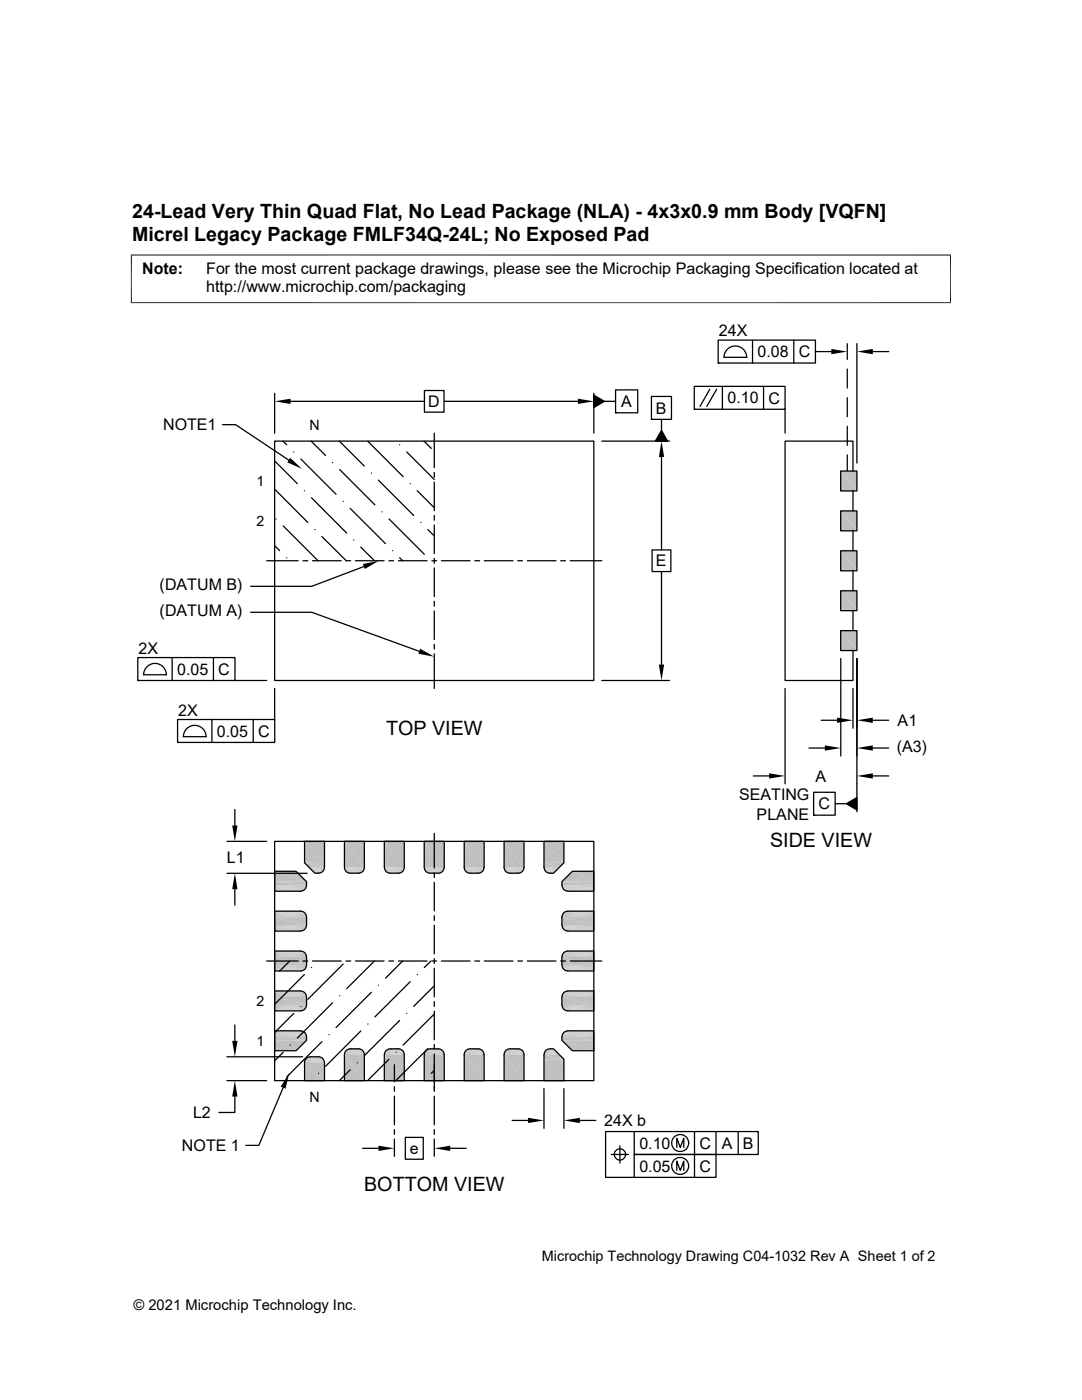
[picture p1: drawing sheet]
<svg xmlns="http://www.w3.org/2000/svg" width="216mm" height="279mm" viewBox="0 0 216 279" stroke-linecap="round" stroke-linejoin="round" font-family="sans-serif">
<g fill="none" stroke="#000" stroke-width=".25">
<path d="M54.8 92l4.5 4.5M54.8 97.6l6.6 6.7M54.8 88h63.7v47.8h-63.7zM56.5 88l.7 .8M58.6 90.2h.1M60 91.6l7.1 7M60.7 97.9h.1M62.1 88l2.9 2.9M62.1 99.3l7.1 7.1M66.4 92.3h.1M67.7 88l5 5M67.8 93.7l7 7.1"/>
<path d="M73.4 88.1l7 7M74.1 94.4h.1M75.5 95.8l7 7.1M79.7 88.8h.1M81.2 90.2l5.5 5.5M81.9 96.5h.1M83.2 97.9l3.5 3.4M84.6 88l1.5 1.5M54.8 108.9l1 1M55.1 103.6h.1M56.5 105l7 6.9M57.2 111.3h.1"/>
<path d="M62.8 105.7h.1M64.2 107.1l4.9 4.8M68.5 100.1h.1M69.9 101.5l7 7M70.6 107.8h.1M72 109.2l2.7 2.7M76.2 102.2h.1M77.6 103.6l7.1 7M78.3 109.9h.1M79.7 111.3l.6 .6M84 104.3h.1M85.4 105.7l1.3 1.3"/>
</g>
<g fill="#c0c0c0">
<path d="M167.7 94l3.3 4h-3.3z"/>
<path d="M167.7 94h3.3v4z"/>
<path d="M167.7 102l3.3 3.9h-3.3z"/>
<path d="M167.7 102h3.3v3.9z"/>
<path d="M167.7 109.9l3.3 4h-3.3z"/>
<path d="M167.7 109.9h3.3v4z"/>
<path d="M167.7 117.9l3.3 4h-3.3z"/>
<path d="M167.7 117.9h3.3v4z"/>
<path d="M167.7 125.9l3.3 3.9h-3.3z"/>
<path d="M167.7 125.9h3.3v3.9z"/>
</g>
<path d="M167.7 94h3.3v4h-3.3zM170.2 94v-6h-13.5v47.8h13.5v-6M170.2 98v4M167.7 117.9h3.3v4h-3.3zM167.7 109.9h3.3v4h-3.3zM167.7 102h3.3v3.9h-3.3zM170.2 105.9v4M170.2 113.9v4M167.7 125.9h3.3v3.9h-3.3zM170.2 121.9v4" fill="none" stroke="#000" stroke-width=".25"/>
<g fill="#c0c0c0">
<path d="M108.5 167.9l4 4.3h-4z"/>
<path d="M108.5 167.9h4v4.3z"/>
<path d="M60.8 167.9l3.9 4.3h-3.9z"/>
<path d="M60.8 167.9h3.9v4.3z"/>
<path d="M108.5 172.2l3.1 .9h-3.1z"/>
<path d="M108.5 172.2h4l-.9 .9z"/>
<path d="M100.6 167.9l4 5.2h-4z"/>
<path d="M100.6 167.9h4v5.2z"/>
<path d="M92.6 167.9l4 5.2h-4z"/>
<path d="M92.6 167.9h4v5.2z"/>
<path d="M84.6 167.9l4 5.2h-4z"/>
<path d="M84.6 167.9h4v5.2z"/>
<path d="M76.7 167.9l4 5.2h-4z"/>
<path d="M76.7 167.9h4v5.2z"/>
<path d="M68.7 167.9l4 5.2h-4z"/>
<path d="M68.7 167.9h4v5.2z"/>
<path d="M60.8 172.2l3.9 .9h-3z"/>
<path d="M60.8 172.2h3.9v.9z"/>
</g>
<path d="M61.7 173.2h3M68.7 173.2h4M76.7 173.2h4M84.6 173.2h4M92.6 173.2h4M100.6 173.2h4M108.5 173.2h3.1" fill="none" stroke="#c0c0c0" stroke-width=".21"/>
<g fill="none" stroke="#c0c0c0" stroke-width=".2">
<path d="M61.9 173.4h2.8M62.1 173.6h2.6M62.3 173.8h2.3M68.7 173.4h4M68.8 173.6h3.8M68.9 173.8h3.7M76.7 173.4h3.9M76.8 173.6h3.8M76.9 173.8h3.6M84.7 173.4h3.9M84.7 173.6h3.9M84.8 173.8h3.7"/>
<path d="M92.6 173.4h4M92.7 173.6h3.8M92.8 173.8h3.6M100.6 173.4h3.9M100.6 173.6h3.9M100.7 173.8h3.7M108.6 173.4h2.8M108.6 173.6h2.6M108.7 173.8h2.3"/>
</g>
<path d="M108.8 173.8l1.9 .2h-1.7z" fill="#c0c0c0"/>
<path d="M69 173.9h3.4M77 173.9h3.4M84.9 173.9h3.4M92.9 173.9h3.4M100.9 173.9h3.4M108.8 173.9h2.1" fill="none" stroke="#c0c0c0" stroke-width=".2"/>
<path d="M62.4 173.8l1.9 .2h-1.7z" fill="#c0c0c0"/>
<path d="M62.4 173.9h2.1" fill="none" stroke="#c0c0c0" stroke-width=".2"/>
<g fill="#c0c0c0">
<path d="M109 174l1.6 .1h-1.5z"/>
<path d="M109 174h1.7l-.1 .1z"/>
</g>
<path d="M69.2 174.1h3.1M77.1 174.1h3.1M85.1 174.1h3.1M93 174.1h3.2M101 174.1h3.1" fill="none" stroke="#c0c0c0" stroke-width=".2"/>
<g fill="#c0c0c0">
<path d="M62.6 174l1.6 .1h-1.5z"/>
<path d="M62.6 174h1.7l-.1 .1z"/>
<path d="M109.1 174.1l1.4 .1z"/>
<path d="M109.1 174.1h1.5z"/>
</g>
<path d="M69.3 174.2h2.8M77.3 174.2h2.8M85.3 174.2h2.7M93.2 174.2h2.8M101.2 174.2h2.8" fill="none" stroke="#c0c0c0" stroke-width=".2"/>
<g fill="#c0c0c0">
<path d="M62.7 174.1l1.3 .1z"/>
<path d="M62.7 174.1h1.5z"/>
<path d="M109.3 174.2l1.1 .1z"/>
<path d="M109.3 174.2h1.2z"/>
</g>
<path d="M69.5 174.2h2.4M77.5 174.2h2.4M85.4 174.2h2.4M93.4 174.2h2.4M101.4 174.2h2.4" fill="none" stroke="#c0c0c0" stroke-width=".2"/>
<g fill="#c0c0c0">
<path d="M62.8 174.2l1 .1z"/>
<path d="M62.8 174.2h1.2z"/>
<path d="M109.5 174.3h.9z"/>
<path d="M101.6 174.3h1.8z"/>
<path d="M101.6 174.3h2z"/>
<path d="M93.6 174.3h1.8z"/>
</g>
<path d="M93.6 174.3h2" fill="none" stroke="#c0c0c0" stroke-width=".2"/>
<path d="M85.6 174.3h1.8z" fill="#c0c0c0"/>
<path d="M85.6 174.3h2.1" fill="none" stroke="#c0c0c0" stroke-width=".2"/>
<path d="M77.7 174.3h1.8z" fill="#c0c0c0"/>
<path d="M77.7 174.3h2" fill="none" stroke="#c0c0c0" stroke-width=".2"/>
<g fill="#c0c0c0">
<path d="M69.7 174.3h1.8z"/>
<path d="M69.7 174.3h2z"/>
<path d="M62.8 174.3h.7z"/>
<path d="M62.8 174.3h1z"/>
<path d="M112.1 176l2.1-2.1 4.3 2.1z"/>
<path d="M114.2 173.9h4.3v2.1z"/>
<path d="M54.8 173.9l6.4 2.1h-6.4z"/>
<path d="M54.8 173.9h4.3l2.1 2.1z"/>
<path d="M112.1 176l6.4 .7h-6.4z"/>
<path d="M112.1 176h6.4v.7z"/>
<path d="M54.8 176l6.4 .7h-6.4z"/>
<path d="M54.8 176h6.4v.7z"/>
</g>
<path d="M54.8 176.8h6.4M54.8 177h6.4M112.2 177.2h6.3M54.8 182.9h6.4M112.2 182.7h6.3M112.2 182.5h6.3" fill="none" stroke="#c0c0c0" stroke-width=".21"/>
<path d="M112.1 176.8h6.4M112.2 177h6.3M112.1 182.9h6.4" fill="none" stroke="#c0c0c0" stroke-width=".23"/>
<g fill="none" stroke="#c0c0c0" stroke-width=".2">
<path d="M54.8 177.2h6.3M54.8 177.4h6.2M54.8 177.5h6.1M54.8 177.6h5.9M54.8 177.7h5.8M54.8 177.8h5.6M54.8 177.9h5.4M112.3 177.4h6.2M112.5 177.6h6M112.7 177.7h5.8M112.9 177.8h5.6M113.1 177.9h5.4"/>
<path d="M54.8 181.9h5.4M54.8 181.9h5.6M54.8 181.9h5.8M54.8 182.1h5.9M54.8 182.2h6.1M54.8 182.4h6.2M54.8 182.5h6.3M54.8 182.7h6.4M112.3 182.3h6.2M112.5 182.1h6M112.7 182h5.8M112.9 181.9h5.6"/>
<path d="M113.1 181.9h5.4"/>
</g>
<g fill="#c0c0c0">
<path d="M112.1 183l6.4 1.6h-6.4z"/>
<path d="M112.1 183h6.4v1.6z"/>
<path d="M54.8 183l6.4 1.6h-6.4z"/>
<path d="M54.8 183h6.4v1.6z"/>
</g>
<path d="M54.8 184.7h6.4M54.8 184.9h6.4M54.8 190.7h6.4M112.2 190.6h6.3M112.2 185.2h6.3M112.2 190.4h6.3" fill="none" stroke="#c0c0c0" stroke-width=".21"/>
<path d="M112.1 190.9h6.4M112.1 184.7h6.4M112.2 185h6.3" fill="none" stroke="#c0c0c0" stroke-width=".23"/>
<g fill="none" stroke="#c0c0c0" stroke-width=".2">
<path d="M54.8 185.1h6.3M54.8 185.3h6.2M54.8 185.5h6.1M54.8 185.6h5.9M54.8 185.7h5.8M54.8 185.8h5.6M54.8 185.8h5.4M54.8 189.8h5.4M54.8 189.8h5.6M54.8 189.9h5.8M54.8 190h5.9M54.8 190.2h6.1"/>
<path d="M54.8 190.3h6.2M54.8 190.5h6.3M54.8 190.9h6.4M112.3 190.2h6.2M112.3 185.4h6.2M112.5 185.5h6M112.5 190.1h6M112.7 185.7h5.8M112.7 189.9h5.8M112.9 189.9h5.6M112.9 185.8h5.6M113.1 185.8h5.4"/>
<path d="M113.1 189.8h5.4"/>
</g>
<g fill="#c0c0c0">
<path d="M112.1 191l6.4 1.6h-6.4z"/>
<path d="M112.1 191h6.4v1.6z"/>
<path d="M54.8 191l6.4 1.6h-6.4z"/>
<path d="M54.8 191h6.4v1.6z"/>
</g>
<g fill="none" stroke="#c0c0c0" stroke-width=".2">
<path d="M54.8 192.7h6.4M54.8 193.1h6.3M54.8 193.3h6.2M54.8 193.4h6.1M54.8 193.6h5.9M54.8 193.7h5.8M54.8 197.8h5.6M54.8 197.9h5.8M54.8 198h5.9M54.8 198.1h6.1M54.8 198.3h6.2M54.8 198.4h6.3"/>
<path d="M60.4 193.7l-5.6 .1M112.3 198.2h6.2M112.3 193.3h6.2M112.5 193.5h6M112.5 198h6M112.7 193.6h5.8M112.7 197.9h5.8M112.9 193.7h5.6M118.5 197.8h-5.6"/>
</g>
<path d="M112.1 198.9h6.4M112.1 192.7h6.4M112.2 198.6h6.3" fill="none" stroke="#c0c0c0" stroke-width=".23"/>
<path d="M54.8 192.9h6.4M54.8 198.6h6.4M54.8 198.9h6.4M112.2 192.9h6.3M112.2 193.1h6.3M112.2 198.4h6.3" fill="none" stroke="#c0c0c0" stroke-width=".21"/>
<g fill="#c0c0c0">
<path d="M112.1 199l6.4 1.6h-6.4z"/>
<path d="M112.1 199h6.4v1.6z"/>
<path d="M54.8 199l6.4 1.6h-6.4z"/>
<path d="M54.8 199h6.4v1.6z"/>
</g>
<path d="M54.8 200.7h6.4M54.8 206.6h6.4M54.8 206.8h6.4M112.2 200.9h6.3M112.2 201.1h6.3M112.2 206.4h6.3" fill="none" stroke="#c0c0c0" stroke-width=".21"/>
<path d="M112.1 206.8h6.4M112.1 200.7h6.4M112.2 206.6h6.3" fill="none" stroke="#c0c0c0" stroke-width=".23"/>
<g fill="none" stroke="#c0c0c0" stroke-width=".2">
<path d="M54.8 200.9h6.4M54.8 201.1h6.3M54.8 201.2h6.2M54.8 201.4h6.1M54.8 201.5h5.9M54.8 201.6h5.8M54.8 201.7h5.6M54.8 201.7h5.4M54.8 205.7h5.4M54.8 205.8h5.6M54.8 205.8h5.8M54.8 205.9h5.9"/>
<path d="M54.8 206.1h6.1M54.8 206.2h6.2M54.8 206.4h6.3M112.3 206.2h6.2M112.3 201.3h6.2M112.5 201.5h6M112.5 206h6M112.7 201.6h5.8M112.7 205.9h5.8M112.9 205.8h5.6M112.9 201.7h5.6M113.1 201.7h5.4"/>
<path d="M113.1 205.7h5.4"/>
</g>
<g fill="#c0c0c0">
<path d="M112.1 206.9l6.4 .7h-6.4z"/>
<path d="M112.1 206.9h6.4v.7z"/>
<path d="M54.8 206.9l6.4 .7h-6.4z"/>
<path d="M54.8 206.9h6.4v.7z"/>
<path d="M109.5 209.3h.9z"/>
<path d="M109.7 209.3h.7z"/>
<path d="M101.6 209.3h2z"/>
<path d="M101.8 209.3h1.8z"/>
</g>
<path d="M93.6 209.3h2" fill="none" stroke="#c0c0c0" stroke-width=".2"/>
<path d="M93.8 209.3h1.8z" fill="#c0c0c0"/>
<path d="M85.6 209.3h2.1" fill="none" stroke="#c0c0c0" stroke-width=".2"/>
<path d="M85.9 209.3h1.8z" fill="#c0c0c0"/>
<path d="M77.7 209.3h2" fill="none" stroke="#c0c0c0" stroke-width=".2"/>
<g fill="#c0c0c0">
<path d="M77.9 209.3h1.8z"/>
<path d="M69.7 209.3h2z"/>
<path d="M69.9 209.3h1.8z"/>
<path d="M109.3 209.4h1.2z"/>
<path d="M109.5 209.3l1 .1z"/>
</g>
<path d="M69.5 209.3h2.4M77.5 209.3h2.4M85.4 209.3h2.4M93.4 209.3h2.4M101.4 209.3h2.4" fill="none" stroke="#c0c0c0" stroke-width=".2"/>
<g fill="#c0c0c0">
<path d="M109.1 209.5h1.5z"/>
<path d="M109.3 209.4l1.3 .1z"/>
</g>
<path d="M69.3 209.4h2.8M77.3 209.4h2.8M85.3 209.4h2.7M93.2 209.4h2.8M101.2 209.4h2.8" fill="none" stroke="#c0c0c0" stroke-width=".2"/>
<g fill="#c0c0c0">
<path d="M109 209.6l.1-.1 1.6 .1z"/>
<path d="M109.1 209.5h1.5l.1 .1z"/>
</g>
<path d="M69.2 209.5h3.1M77.1 209.5h3.1M85.1 209.5h3.1M93 209.5h3.2M101 209.5h3.1" fill="none" stroke="#c0c0c0" stroke-width=".2"/>
<g fill="#c0c0c0">
<path d="M112.1 207.6l6.4 2.1h-4.3z"/>
<path d="M112.1 207.6h6.4v2.1z"/>
<path d="M54.8 207.6l4.3 2.1h-4.3z"/>
<path d="M54.8 207.6h6.4l-2.1 2.1z"/>
</g>
<path d="M108.8 209.7h2.1" fill="none" stroke="#c0c0c0" stroke-width=".2"/>
<path d="M109 209.6h1.7l.2 .1z" fill="#c0c0c0"/>
<g fill="none" stroke="#c0c0c0" stroke-width=".2">
<path d="M61.7 210.9h2.1M68.7 210.2h4M68.8 210h3.8M68.9 209.8h3.7M69 209.7h3.4M76.7 210.2h3.9M76.8 210h3.8M76.9 209.8h3.6M77 209.7h3.4M84.7 210.2h3.9M84.7 210h3.9M84.8 209.8h3.7"/>
<path d="M84.9 209.7h3.4M92.6 210.2h4M92.7 210h3.8M92.8 209.8h3.6M92.9 209.7h3.4M100.6 210.2h3.9M100.6 210h3.9M100.7 209.8h3.7M100.9 209.7h3.4M108.6 210.2h2.8M108.6 210h2.6M108.7 209.8h2.3"/>
</g>
<path d="M68.7 210.4h4M76.7 210.4h4M84.6 210.4h4M92.6 210.4h4M100.6 210.4h4M108.5 210.4h3.1" fill="none" stroke="#c0c0c0" stroke-width=".21"/>
<path d="M62 210.9h1.8z" fill="#c0c0c0"/>
<path d="M61 211.3h3.5M61.2 211.1h3.1M61.4 211h2.8M61.6 210.9h2.4" fill="none" stroke="#c0c0c0" stroke-width=".2"/>
<g fill="#c0c0c0">
<path d="M108.5 210.5l4 .9h-4z"/>
<path d="M108.5 210.5h3.1l.9 .9z"/>
</g>
<path d="M60.8 211.8h3.9M60.8 211.6h3.9M60.9 211.4h3.7" fill="none" stroke="#c0c0c0" stroke-width=".2"/>
<path d="M60.8 212h3.9" fill="none" stroke="#c0c0c0" stroke-width=".21"/>
<g fill="#c0c0c0">
<path d="M108.5 211.4l4 4.3h-4z"/>
<path d="M108.5 211.4h4v4.3z"/>
<path d="M100.6 210.5l4 5.2h-4z"/>
<path d="M100.6 210.5h4v5.2z"/>
<path d="M92.6 210.5l4 5.2h-4z"/>
<path d="M92.6 210.5h4v5.2z"/>
<path d="M84.6 210.5l4 5.2h-4z"/>
<path d="M84.6 210.5h4v5.2z"/>
<path d="M76.7 210.5l4 5.2h-4z"/>
<path d="M76.7 210.5h4v5.2z"/>
<path d="M68.7 210.5l4 5.2h-4z"/>
<path d="M68.7 210.5h4v5.2z"/>
<path d="M60.8 212.1l3.9 3.6h-3.9z"/>
<path d="M60.8 212.1h3.9v3.6z"/>
</g>
<g fill="none" stroke="#000" stroke-width=".25">
<path d="M54.8 78.5v7.9M84.7 77.9h3.9v4.4h-3.9zM118.5 78.9l2.1 1.2-2.1 1.2zM118.5 78.5v7.9M122.8 77.8h4.5v4.6h-4.5zM130 79.1h4v4.6h-4zM138.5 77.1h18.2v4.6h-18.2zM141.6 77.7l-1.9 3.4M143 77.7l-2 3.4M143.3 67.9h19.4v4.6h-19.4zM143.3 72.5h.1M144.1 77.1v4.6"/>
<path d="M145.2 69.6a2.27 2.27 0 0 1 2.5-.3 2.27 2.27 0 0 1 1.3 2h-4.5l.2-.9zM150.2 67.9v4.6M152.4 77.1v4.6M158.4 67.9v4.6M162.7 70.2h3.2M169.1 68.6v3.1M169.1 73.6v3.8M169.1 79.4v3.8M171 68.6v23.8M174.2 70.2h3.1M44.4 84.8h2.6l10.6 7M58 80.1h26.7"/>
<path d="M86.7 86.4v6.9M86.7 94.3v1M86.7 96.2v5.7M88.6 80.1h26.7M120.1 88h13.5M120.6 80.1h2.2M122.8 82.4h.1M130 83.7h.1M132 91.2v18.5M132 85.9l1.2 2.1h-2.4zM132 83.7v2.2M138.5 81.7h.1"/>
<path d="M156.7 81.7v4.7M169.1 85.1v3.8M169.1 90.8v3.1M53.2 111.9h6.3M60.5 111.9h.9M62.4 111.9h5.7M69 111.9h1M70.9 111.9h5.7M72.6 113.1l-10.4 3.9h-12.2M77.6 111.9h.9M79.5 111.9h5.7M86.2 111.9h.9"/>
<path d="M86.7 102.9v.9M86.7 104.8v5.7M86.7 111.4v1M86.7 113.3v5.8M88.1 111.9h5.7M94.7 111.9h1M96.6 111.9h5.8M103.3 111.9h1M105.2 111.9h5.7M111.9 111.9h.9M113.8 111.9h6.3M130.1 109.7h3.8v4.4h-3.8z"/>
<path d="M132 114.1v18.5M27.5 131.2h19.4v4.6h-19.4zM27.5 135.8h.1M28.6 134.7h4.6M28.7 134.7a2.26 2.26 0 0 1 2.2-2.3 2.26 2.26 0 0 1 2.3 2.3M34.4 131.2v4.6M42.6 131.2v4.6M46.9 135.8h6.3M50 122.2h12.2l21.5 7.8M54.8 137.4v6.2M86.7 120v1M86.7 121.9v5.7"/>
<path d="M86.7 128.6v.9M86.7 130.5v6.9M120.1 135.8h13.5M156.7 137.4v19M167.8 131.4v19.5M170.2 137.4v7.9M171 131.4v30.6M35.4 143.6h19.4v4.6h-19.4zM35.4 148.2h.1M36.6 147h4.5M36.6 147a2.26 2.26 0 0 1 2.3-2.2 2.26 2.26 0 0 1 2.2 2.2M42.3 143.6v4.6"/>
<path d="M50.5 143.6v4.6M150.3 154.9h3.2M161.4 149.3h3.2M162.3 158.1h4.3v4.6h-4.3zM163.9 143.7h3.1M174.2 143.7h3.1M174.2 149.3h3.1M174.2 154.9h3.1M45.3 167.9h7.9M45.3 174.3h16M46.9 161.6v3.1M46.9 177.5v3.1"/>
<path d="M54.8 167.9h63.7v47.8h-63.7zM60 177.8a1.36 1.36 0 0 0 1.2-1.8l-2.1-2.1h-4.3v4h5.2M60.8 167.9h3.9v5.2a1.38 1.38 0 0 1-1.9 1.2l-2-2.1zM68.7 167.9h4v5.2a1.16 1.16 0 0 1-1.2 1.2h-1.6a1.16 1.16 0 0 1-1.2-1.2zM76.7 173.1v-5.2h4v5.2a1.16 1.16 0 0 1-1.2 1.2h-1.6a1.16 1.16 0 0 1-1.2-1.2M84.6 167.9h4v5.2a1.16 1.16 0 0 1-1.2 1.2h-1.5a1.16 1.16 0 0 1-1.2-1.2zM86.7 166.3v6.9M86.7 174.2v.9M86.7 176.1v5.7M96.6 173.1v-5.2h-4v5.2a1.16 1.16 0 0 0 1.2 1.2h1.6a1.16 1.16 0 0 0 1.2-1.2M100.6 167.9h4v5.2a1.16 1.16 0 0 1-1.2 1.2h-1.6a1.16 1.16 0 0 1-1.2-1.2zM108.5 167.9h4v4.3l-2.1 2.1a1.4 1.4 0 0 1-1.8-1z"/>
<path d="M113.3 177.8a1.36 1.36 0 0 1-1.2-1.8l2.1-2.1h4.3v4h-5.2M162.3 162.7h.1M166.6 160.4h2.3M168.9 160.4l2.1-1.2v2.4zM53.2 191.8h6.3M54.8 189.8h5.2a1.16 1.16 0 0 1 1.2 1.2v1.6a1.16 1.16 0 0 1-1.2 1.2h-5.2zM54.8 181.8h5.2a1.16 1.16 0 0 1 1.2 1.2v1.6a1.19 1.19 0 0 1-1.2 1.2h-5.2zM57.8 191.8l-2 2M60 197.8h-5.2v3.9h5.2a1.19 1.19 0 0 0 1.2-1.1v-1.6a1.16 1.16 0 0 0-1.2-1.2M60.5 191.8h.9M60.7 194.5l-5.9 5.9M62.1 193.1h.1"/>
<path d="M62.4 191.8h5.7M67.8 198.7h.1M68.5 192.4l-7.1 7M69 191.8h1M70.9 191.8h5.7M74.1 198l-7 7.1M74.7 191.8l-5.5 5.5M75.5 196.6h.1M77.6 191.8h.9M79.5 191.8h5.7M80.3 191.8l-3.4 3.4M81.9 195.9l-7.1 7"/>
<path d="M83.2 194.5h.1M86 191.8l-1.3 1.3M86.2 191.8h.9M86.7 182.8v.9M86.7 184.7v5.7M86.7 191.3v1M86.7 193.2v5.7M86.7 199.9v1M86.7 196.7l-4.1 4.2M88.1 191.8h5.7M94.7 191.8h1M96.6 191.8h5.8"/>
<path d="M103.3 191.8h1M105.2 191.8h5.7M111.9 191.8h.9M112.5 190.1l.8-.3h5.2v4h-5.2a1.19 1.19 0 0 1-1.2-1.2l.1-1.8zM112.5 182.2l.8-.4h5.2v4h-5.2a1.19 1.19 0 0 1-1.2-1.2l.1-1.8zM113.3 197.8h5.2v3.9h-5.2a1.19 1.19 0 0 1-1.2-1.1v-1.6a1.16 1.16 0 0 1 1.2-1.2M113.8 191.8h6.3M45.3 210.9h15.1M45.3 215.7h7.9M46.9 218.8v3.2h-3.2M46.9 204.6v3.1M54.8 205.7h5.2a1.19 1.19 0 0 1 1.2 1.2v.7l-2.1 2.1h-4.3z"/>
<path d="M56.5 217.1l-4.9 11.5h-2.6M56.5 210l-1.7 1.7M57.9 208.6h.1M58.6 202.2l-3.8 3.9M60 200.9h.1M61.1 211.2l.6-.3h1.8a1.19 1.19 0 0 1 1.2 1.2v3.6h-3.9v-3.6zM62.1 215.6v.1M63.5 214.2h.1M64.2 207.9l-7 7M65.7 206.5h.1M66.4 200.1l-7.1 7.1M69.1 209.7l.6-.4h1.8a1.16 1.16 0 0 1 1.2 1.2v5.2h-4v-5.2z"/>
<path d="M69.9 213.5l-2.2 2.2M71.3 212.1h.1M72 205.8l-7 7M73.4 204.4h.1M76.7 210.5v5.2h4v-5.2a1.16 1.16 0 0 0-1.2-1.2h-1.6a1.16 1.16 0 0 0-1.2 1.2M77.6 211.4l-4.3 4.3M78.7 212.5v3.4M78.7 216.9v.9M78.7 218.8v5.7M79 210h.1M79.7 203.7l-7 7M81.2 202.2h.1"/>
<path d="M84.7 215.6h.1M85 209.7l.6-.4h1.8a1.19 1.19 0 0 1 1.2 1.2v5.2h-4l.1-5.2zM85.4 209.3l-6.4 6.4M86.7 201.8v5.7M86.7 208.4v1M86.7 210.4v7.4M86.7 218.8v5.7M86.7 202.4l-6.3 6.2M86.7 213.6l-.6 .6M96.6 210.5a1.16 1.16 0 0 0-1.2-1.2h-1.6a1.16 1.16 0 0 0-1.2 1.2v5.2h4v-5.2M100.9 209.7l.6-.4h1.9a1.16 1.16 0 0 1 1.2 1.2v5.2h-4v-5.2zM108.5 217.3v7.9"/>
<path d="M108.9 209.7l.6-.4h.9l2.1 2.1v4.3h-4v-5.2zM112.5 206.1l.8-.4h5.2v4h-4.3l-2.1-2.1 .1-.9zM112.5 217.3v7.9M72.3 229.2h3.2M78.7 225.4v1M78.7 227.3v3.5M80.9 227h3.6v4.4h-3.6zM86.7 225.4v1M86.7 227.3v3.5M89.8 229.2h3.2M102.2 223.6h3.2M115.7 223.6h3.2"/>
<path d="M122 230.4h3.4M123.7 228.7v3.4M124.8 230.4a1.13 1.13 0 0 1-1.6 1 1.13 1.13 0 0 1-.3-1.9 1.13 1.13 0 0 1 1.9 .5v.4M126.6 225.8v4.6h16.3v4.6h-22.1v-9.2h30.5v4.6h-24.7v4.6M135 229v-1.8l.7 1.8 .7-1.8v1.8M135 233.6v-1.9l.7 1.9 .7-1.9v1.9M138.6 225.8v9.2M142.9 225.8v4.6M147.3 225.8v4.6"/>
<circle cx="135.7" cy="228.1" r="1.69"/>
<circle cx="135.7" cy="232.7" r="1.69"/>
</g>
<g fill="#000">
<path d="M54.8 80.1l3.2-.5v1zM115.3 79.6l3.2 .5-3.2 .5zM165.9 69.6l3.2 .6-3.2 .5zM171 70.2l3.2-.6v1.1zM57.9 91.4l2.4 2.2-3-1.3zM118.5 78.9l2.1 1.2-2.1 1.2zM132 88l.5 3.2h-1zM132 85.9l1.2 2.1h-2.4zM72.4 112.6l3.2-.7-2.8 1.7zM83.8 129.5l2.9 1.6-3.2-.6zM131.5 132.6h1l-.5 3.2zM153.5 154.3l3.2 .6-3.2 .5z"/>
<path d="M164.6 148.8l3.2 .5-3.2 .5zM167 143.2l3.2 .5-3.2 .6zM168.9 160.4l2.1-1.2v2.4zM171 143.7l3.2-.5v1.1zM171 149.3l3.2-.5v1zM171 154.9l3.2-.6v1.1zM46.3 164.7h1.1l-.5 3.2zM46.9 174.3l.5 3.2h-1.1zM46.3 207.7h1.1l-.5 3.2zM46.9 215.7l.5 3.1h-1.1zM57.7 214.1l-.7 3.2-1-.4zM75.5 228.6l3.2 .6-3.2 .5z"/>
<path d="M86.7 229.2l3.1-.6v1.1zM105.4 223.1l3.1 .5-3.1 .5zM112.5 223.6l3.2-.5v1z"/>
</g>
<path d="M26.1 50.9h163.7M26.2 50.8v9.7M189.7 50.8v9.7M26.1 60.4h163.7" fill="none" stroke="#000" stroke-width=".2"/>
<g font-size="3.9">
<text x="26.4" y="43.5">24-Lead Very Thin Quad Flat, No Lead Package (NLA) - 4x3x0.9 mm Body [VQFN]</text>
<text x="26.4" y="48.1">Micrel Legacy Package FMLF34Q-24L; No Exposed Pad</text>
<text x="77" y="146.7">TOP VIEW</text>
<text x="153.6" y="169">SIDE VIEW</text>
<text x="72.6" y="237.7">BOTTOM VIEW</text>
</g>
<g font-size="3.2">
<text x="28.4" y="54.7">Note:</text>
<text x="41.1" y="58.3">http://www.microchip.com/packaging</text>
<text x="41.1" y="54.7">For the most current package drawings, please see the Microchip Packaging Specification located at</text>
<text x="143.4" y="67.1">24X</text>
<text x="151.2" y="71.3">0.08</text>
<text x="159.4" y="71.3">C</text>
<text x="85.4" y="81.2">D</text>
<text x="124" y="81.2">A</text>
<text x="130.9" y="82.5">B</text>
<text x="145.2" y="80.5">0.10</text>
<text x="153.3" y="80.5">C</text>
<text x="32.6" y="85.9">NOTE1</text>
<text x="130.9" y="113.1">E</text>
<text x="31.9" y="117.8">(DATUM B)</text>
<text x="31.9" y="123">(DATUM A)</text>
<text x="27.6" y="130.4">2X</text>
<text x="35.3" y="134.6">0.05</text>
<text x="43.6" y="134.7">C</text>
<text x="35.6" y="142.8">2X</text>
<text x="43.3" y="147">0.05</text>
<text x="51.5" y="147">C</text>
<text x="179.1" y="144.9">A1</text>
<text x="162.8" y="156">A</text>
<text x="178.9" y="150.1">(A3)</text>
<text x="147.5" y="159.7">SEATING</text>
<text x="163.3" y="161.5">C</text>
<text x="151" y="163.6">PLANE</text>
<text x="45.3" y="172.2">L1</text>
<text x="38.5" y="223.2">L2</text>
<text x="120.6" y="224.7">24X b</text>
<text x="36.3" y="229.7">NOTE 1</text>
<text x="81.8" y="230.3">e</text>
<text x="127.6" y="229.3">0.10</text>
<text x="127.6" y="233.8">0.05</text>
<text x="139.6" y="229.3">C</text>
<text x="139.6" y="233.8">C</text>
<text x="144" y="229.3">A</text>
<text x="148.2" y="229.3">B</text>
</g>
<g font-size="2.9">
<text x="108.1" y="251.7">Microchip Technology Drawing C04-1032 Rev A Sheet 1 of 2</text>
<text x="26.6" y="261.3">© 2021 Microchip Technology Inc.</text>
</g>
<g font-size="2.8">
<text x="61.7" y="85.8">N</text>
<text x="51.2" y="97">1</text>
<text x="51.2" y="105">2</text>
<text x="51.2" y="200.8">2</text>
<text x="51.2" y="208.7">1</text>
<text x="61.7" y="220">N</text>
</g>
</svg>
